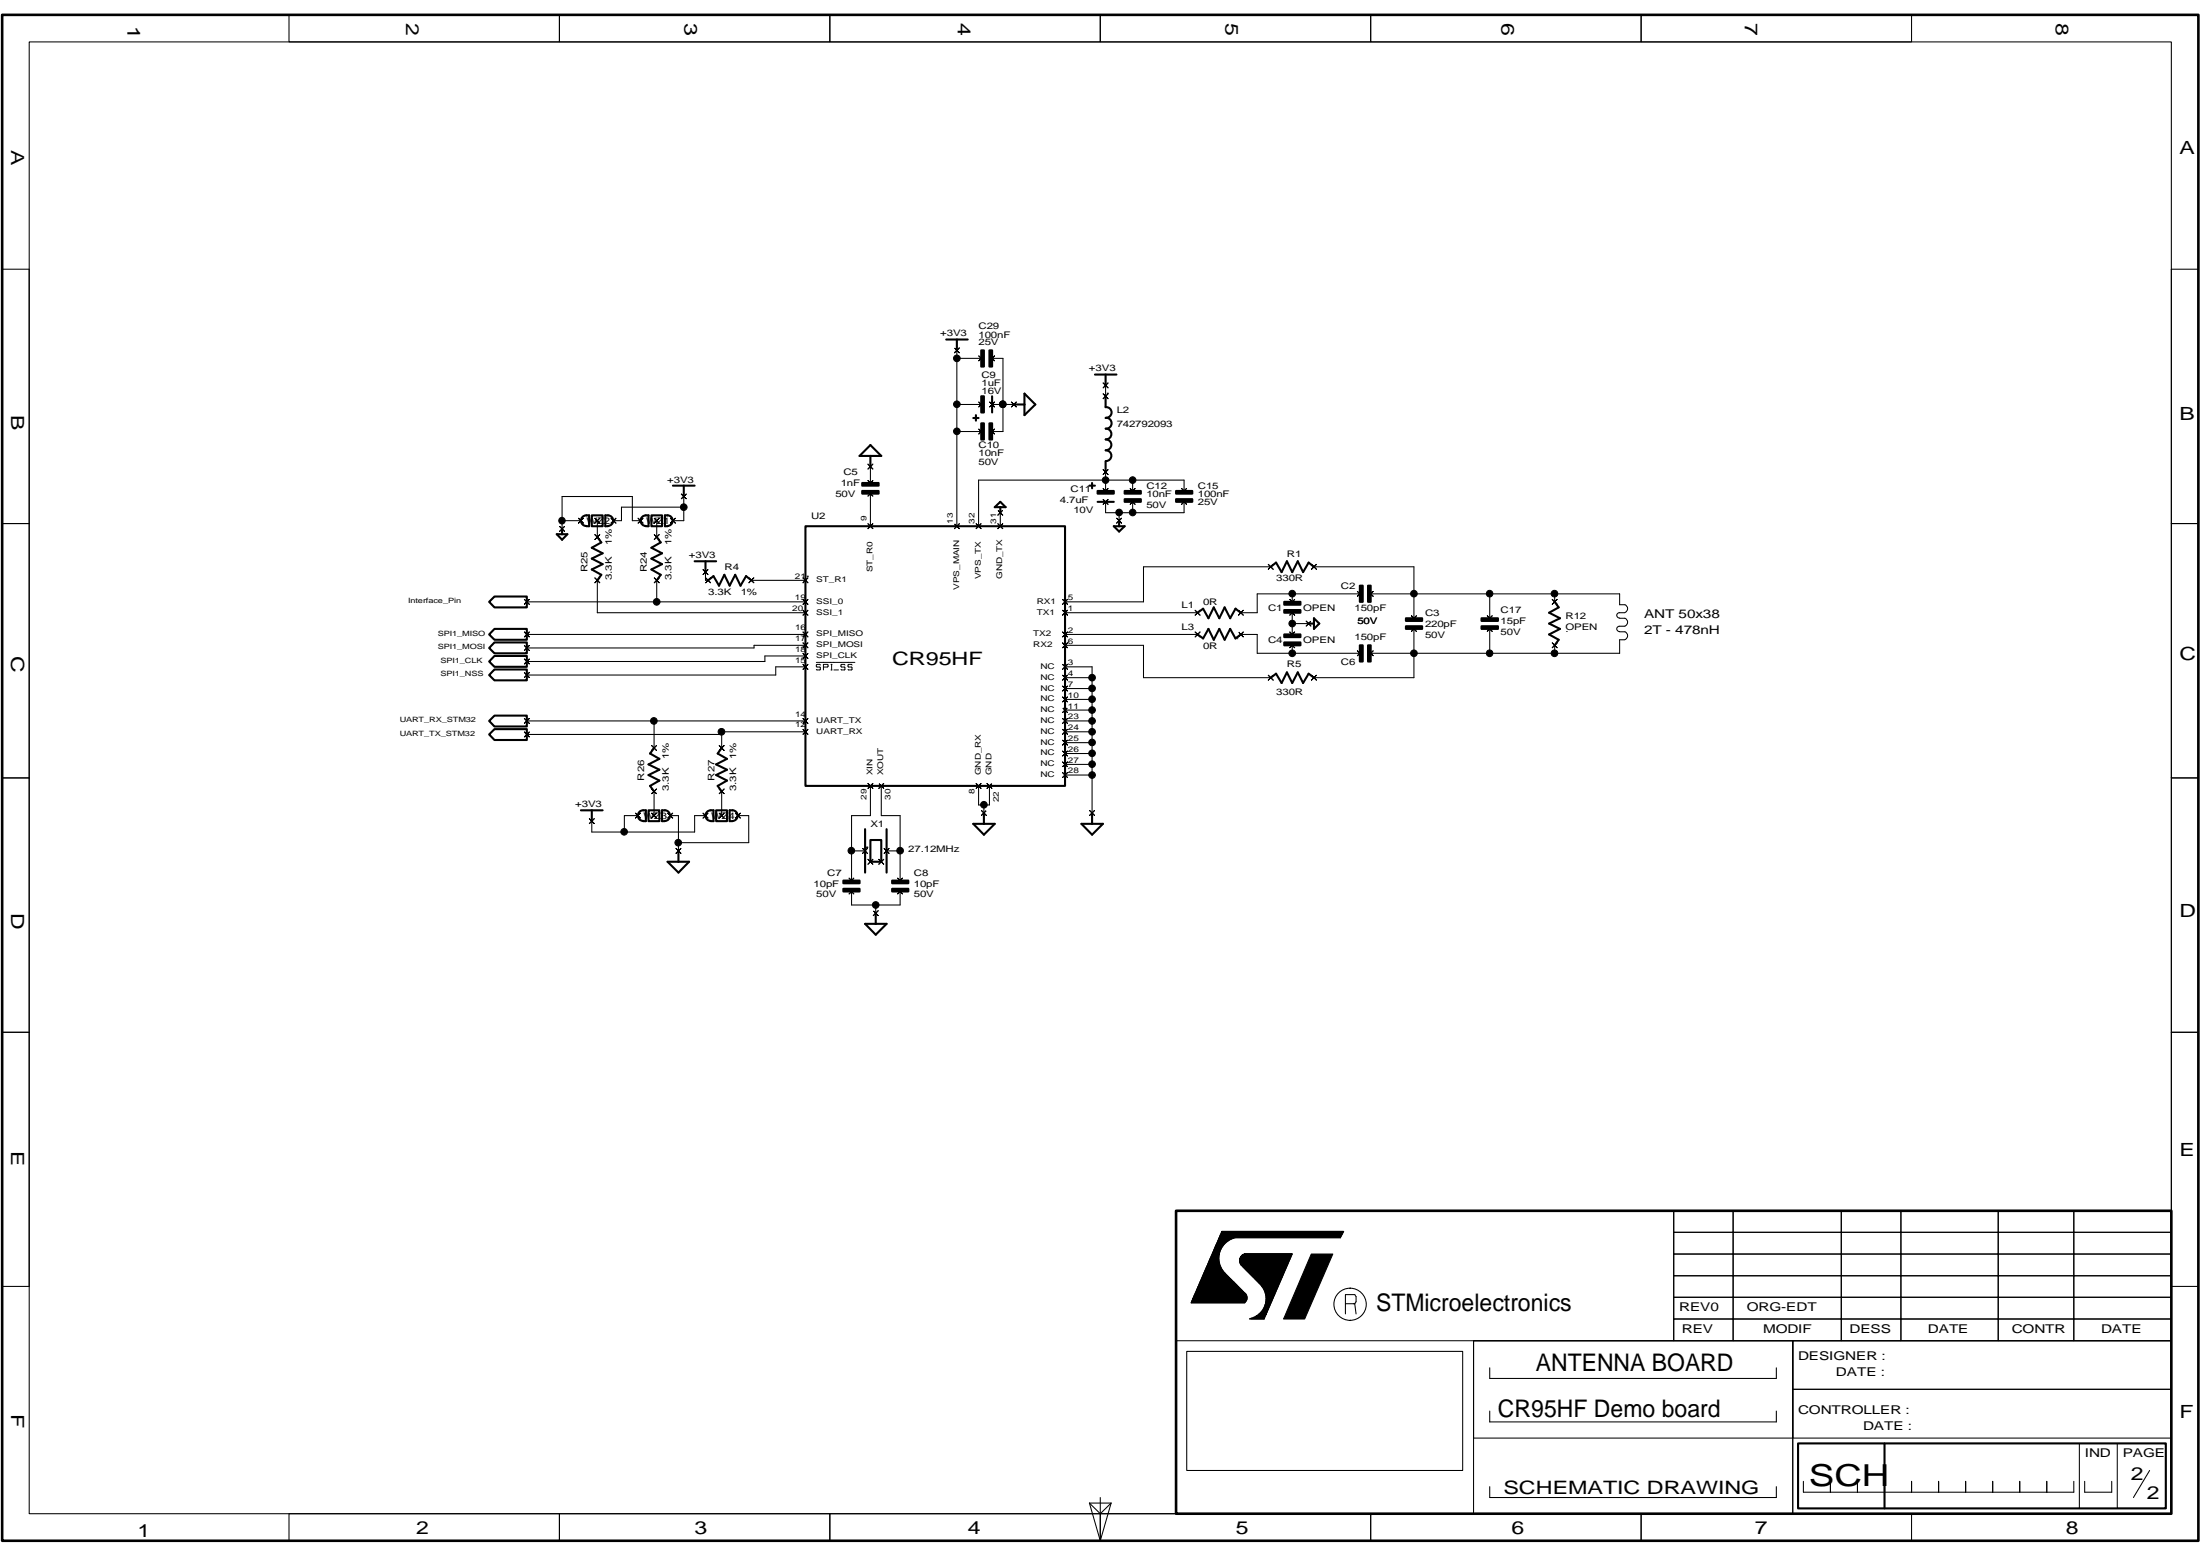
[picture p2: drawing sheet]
<svg xmlns="http://www.w3.org/2000/svg" width="420mm" height="297mm" viewBox="0 0 420 297" stroke-linecap="round" stroke-linejoin="round" font-family="sans-serif">
<g fill="none" stroke="#000" stroke-width=".2">
<path d="M5.6 8h409.1v281h-409.1zM55.2 2.8h51.6v5.2h-51.6zM106.8 2.8h51.7v5.2h-51.7zM158.5 2.8h51.6v5.2h-51.6zM210.1 2.8h51.7v5.2h-51.7zM261.8 2.8h51.6v5.2h-51.6zM313.4 2.8h51.7v5.2h-51.7zM.4 51.4h5.2v194.2h-5.2zM414.7 51.4h5.2v194.2h-5.2zM182.7 68.4h4.7M182.7 66.9v33.6M182.7 77.2h4.7"/>
<path d="M189.5 68.4h2v14h-2M189.5 77.2h4.1M191.5 77.2h.1M211.1 73.6v2M.4 99.9h5.2M107.3 99.4h3.6M114.1 99.4v3.1M122.3 99.4h-1.5v-4.6h-13.5v6.2M125.4 99.4v3.1M130.6 94.8v4.6h-2.1M130.6 96.8h-11.9v2.6h-1.5M166.2 89.1v3.1"/>
<path d="M166.2 94.2v6.3M182.7 82.4h4.7M191 97.9v2.6M211.1 95.8v2.1h15v-2.1M211.1 90.1v3.6M213.7 97.9v1.5M216.3 91.7v2M216.3 95.8v2.1M226.1 93.7v-2h-39.2v8.8M414.7 99.9h5.2M100.6 114.9h53.2M114.1 110.8v6.2h39.7"/>
<path d="M125.4 110.8v4.1M134.7 109.2v1.6h.5M143.5 110.8h10.3M203.4 117h25.3M242.7 108.2h-24.3v6.7h-15M246.8 113.4v1.5M246.8 117v4.1M246.8 119h3.1M250.9 108.2h19.1v9.8M259.7 113.4h-19.6v3.6h-3.1M261.8 113.4h47.5v2h1a.79 .79 0 0 1 .5 .8 .79 .79 0 0 1-.5 .7M284.5 113.4v4.6"/>
<path d="M296.9 113.4v1.5M309.3 118h1a.79 .79 0 0 1 .5 .8 .79 .79 0 0 1-.5 .7M310.3 117h-1a.51 .51 0 0 0-.5 .5 .51 .51 0 0 0 .5 .5M310.3 119.5h-1a.51 .51 0 0 0-.5 .6 .51 .51 0 0 0 .5 .5M100.6 137.6h53.2M100.6 121.1h53.2M124.9 137.6v5.2M153.8 139.7h-16v3.1M153.8 125.2h-7.7v1.1h-45.5M153.8 123.2h-9.8v.5h-43.4M153.8 127.3h-5.6v1.6h-47.6M203.4 127.3h5.2v27.9"/>
<path d="M203.4 139.7h5.2M203.4 137.6h5.2M203.4 123.2h15v6.2h24.3M203.4 121.1h25.3M203.4 129.4h5.2M203.4 135.6h5.2M203.4 133.5h5.2M203.4 131.4h5.2M237 121.1h3.1v3.6h19.6M246.8 123.2v1.5M270 120.1v9.3h-19.1M284.5 120.1v4.6"/>
<path d="M296.9 123.2v1.5M309.3 120.6h1a.79 .79 0 0 1 .5 .7 .79 .79 0 0 1-.5 .8M310.3 122.1h-1v2.6h-47.5M.4 148.5h5.2M100.6 140.2h37.2M121.8 155.7h-2.6v3.1M124.9 151.1v4.6M128 155.7h1.6v6.7M134.7 155.7h-2v3.1h-19.7v-2M137.8 151.1v4.6M140.9 155.7h2.1v5.2h-13.4M166.2 150v5.7h-3.6v12.4"/>
<path d="M168.3 150v5.7h3.6v12.4M186.9 150v3.7h2.1v-3.7M187.9 153.7v1.5M203.4 148h5.2M203.4 145.9h5.2M203.4 143.8h5.2M203.4 141.8h5.2M414.7 148.5h5.2M162.6 170.2v2.6h9.3v-2.6M162.6 162.4h2.6M167.2 172.8v1.5M169.3 162.4h2.6"/>
<path d="M.4 197.1h5.2M414.7 197.1h5.2M224.6 231.1h95v24.8h-95zM250.4 239.4h4.1l-5.3 12.4h-4.1zM319.6 235.2h11.4v4.2h-11.4zM319.6 239.4h11.4v4.1h-11.4zM319.6 231.1h11.4v4.1h-11.4zM331 235.2h20.7v4.2h-20.7zM331 239.4h20.7v4.1h-20.7zM331 231.1h20.7v4.1h-20.7zM351.7 235.2h11.3v4.2h-11.3zM351.7 239.4h11.3v4.1h-11.3z"/>
<path d="M351.7 231.1h11.3v4.1h-11.3zM363 231.1h18.6zM363 239.4h18.6v4.1h-18.6zM363 235.2h18.6v4.2h-18.6zM363 231.1h18.6v4.1h-18.6zM381.6 239.4h14.5v4.1h-14.5zM381.6 235.2h14.5v4.2h-14.5zM381.6 231.1h14.5v4.1h-14.5zM394 231.1h20.7zM396.1 239.4h18.6v4.1h-18.6zM396.1 235.2h18.6v4.2h-18.6zM396.1 231.1h18.6v4.1h-18.6z"/>
<path d="M226.6 258h52.7v22.7h-52.7zM237.7 246.8a1.12 1.12 0 0 1 0 1.9M237.7 246.8l-3.7-3.7a4 4 0 0 1 1.9-6.8h20.1l.6-1.2h-23.2l-5.9 13.6h10.2M238.6 251.8a3.9 3.9 0 0 0 3.1-2.9 3.9 3.9 0 0 0-1.2-3.9l-3.4-3.4a1.32 1.32 0 0 1 .6-2.2h9.1l-5.4 12.4h-2.7M257 248.9h1.7M258.7 248.9l.3 1.9M258.7 248.9l.3-.4v-1l-.3-.4h-1.7v3.7M281.4 255.9h61v18.6h-61zM281.4 255.9h61v33.1h-61zM319.6 243.5h11.4v4.1h-11.4zM319.6 247.6h11.4v4.2h-11.4zM319.6 251.8h11.4v4.1h-11.4z"/>
<path d="M331 243.5h20.7v4.1h-20.7zM331 247.6h20.7v4.2h-20.7zM331 251.8h20.7v4.1h-20.7zM342.4 255.9h72.3v33.1h-72.3zM342.4 255.9h72.3v9.3h-72.3zM351.7 243.5h11.3v4.1h-11.3zM351.7 247.6h11.3v4.2h-11.3zM351.7 251.8h11.3v4.1h-11.3zM363 251.8h18.6v4.1h-18.6zM363 243.5h18.6v4.1h-18.6zM363 247.6h18.6v4.2h-18.6zM381.6 251.8h14.5v4.1h-14.5z"/>
<path d="M381.6 247.6h14.5v4.2h-14.5zM381.6 243.5h14.5v4.1h-14.5zM396.1 243.5h18.6v4.1h-18.6zM396.1 247.6h18.6v4.2h-18.6zM396.1 251.8h18.6v4.1h-18.6zM284.5 261.1v2h54.7v-2M284.5 269.4v2h54.7v-2M342.4 265.2h72.3v9.3h-72.3zM397.1 275.5v12.5M404.4 275.5h9.2v12.5h-9.2zM55.2 289h51.6v5.1h-51.6zM106.8 289h51.7v5.1h-51.7z"/>
<path d="M158.5 289h51.6v5.1h-51.6zM208.1 286.9l2 7.2 2.1-7.2M208.1 286.9h4.1M208.1 286.9l2 2.1M210.1 289h51.7v5.1h-51.7zM210.1 285.9v3.1M212.2 286.9l-2.1 2.1M261.8 289h51.6v5.1h-51.6zM284.5 283.8v2.1h54.7v-2.1M313.4 289h51.7v5.1h-51.7zM344.4 282.8v2.1h51.7v-2.1M349.6 282.8v2.1"/>
<path d="M354.7 282.8v2.1M359.9 282.8v2.1M365.1 282.8v2.1M370.2 282.8v2.1M375.4 282.8v2.1M380.6 282.8v2.1M385.7 282.8v2.1M390.9 282.8v2.1M398.1 282.8v2.1h5.2v-2.1M410.5 280.7l-3.1 5.2"/>
<circle cx="257.8" cy="249" r="3.1"/>
</g>
<g fill="#000">
<path d="M187.4 75.6h.5v3.1h-.5z" fill-rule="evenodd"/>
<path d="M187.4 66.9h.5v3.1h-.5z" fill-rule="evenodd"/>
<path d="M189 66.9h.5v3.1h-.5z" fill-rule="evenodd"/>
<path d="M164.7 93.7h3.1v.5h-3.1z" fill-rule="evenodd"/>
<path d="M164.7 92.2h3.1v.5h-3.1z" fill-rule="evenodd"/>
<path d="M187.4 80.8h.5v3.1h-.5z" fill-rule="evenodd"/>
<path d="M189 80.8h.5v3.1h-.5z" fill-rule="evenodd"/>
<path d="M209.6 93.7h3.1v.5h-3.1z" fill-rule="evenodd"/>
<path d="M214.8 93.7h3.1v.5h-3.1z" fill-rule="evenodd"/>
<path d="M214.8 95.3h3.1v.5h-3.1z" fill-rule="evenodd"/>
<path d="M224.6 95.3h3.1v.5h-3.1z" fill-rule="evenodd"/>
<path d="M224.6 93.7h3.1v.5h-3.1z" fill-rule="evenodd"/>
<path d="M245.3 116.5h3.1v.5h-3.1z" fill-rule="evenodd"/>
<path d="M245.3 114.9h3.1v.5h-3.1z" fill-rule="evenodd"/>
<path d="M259.7 111.8h.6v3.1h-.6z" fill-rule="evenodd"/>
<path d="M261.3 111.8h.5v3.1h-.5z" fill-rule="evenodd"/>
<path d="M268.5 118h3.1v.5h-3.1z" fill-rule="evenodd"/>
<path d="M268.5 119.5h3.1v.6h-3.1z" fill-rule="evenodd"/>
<path d="M282.9 118h3.2v.5h-3.2z" fill-rule="evenodd"/>
<path d="M282.9 119.5h3.2v.6h-3.2z" fill-rule="evenodd"/>
<path d="M245.3 122.6h3.1v.6h-3.1z" fill-rule="evenodd"/>
<path d="M245.3 121.1h3.1v.5h-3.1z" fill-rule="evenodd"/>
<path d="M259.7 123.2h.6v3.1h-.6z" fill-rule="evenodd"/>
<path d="M261.3 123.2h.5v3.1h-.5z" fill-rule="evenodd"/>
<path d="M161.1 169.7h3.1v.5h-3.1z" fill-rule="evenodd"/>
<path d="M161.1 168.1h3.1v.5h-3.1z" fill-rule="evenodd"/>
<path d="M170.4 169.7h3.1v.5h-3.1z" fill-rule="evenodd"/>
<path d="M170.4 168.1h3.1v.5h-3.1z" fill-rule="evenodd"/>
<path d="M231.3 239.9h1.5v.2h-1.5z" fill-rule="evenodd"/>
<path d="M231.3 239.7h1.5v.2h-1.5z" fill-rule="evenodd"/>
<path d="M231.4 239.6h1.4v.1h-1.4z" fill-rule="evenodd"/>
<path d="M231.5 239.4h1.3v.2h-1.3z" fill-rule="evenodd"/>
<path d="M231.6 239.2h1.3v.2h-1.3z" fill-rule="evenodd"/>
<path d="M231.6 239.1h1.3v.1h-1.3z" fill-rule="evenodd"/>
<path d="M231.7 238.9h1.2v.2h-1.2z" fill-rule="evenodd"/>
<path d="M231.8 238.7h1.2v.2h-1.2z" fill-rule="evenodd"/>
<path d="M231.8 238.5h1.3v.2h-1.3z" fill-rule="evenodd"/>
<path d="M231.9 238.4h1.3v.1h-1.3z" fill-rule="evenodd"/>
<path d="M232 238.2h1.2v.2h-1.2z" fill-rule="evenodd"/>
<path d="M232 238h1.3v.2h-1.3z" fill-rule="evenodd"/>
<path d="M232.1 237.9h1.3v.1h-1.3z" fill-rule="evenodd"/>
<path d="M232.2 237.7h1.3v.2h-1.3z" fill-rule="evenodd"/>
<path d="M232.2 237.6h1.5v.1h-1.5z" fill-rule="evenodd"/>
<path d="M232.3 237.4h1.5v.2h-1.5z" fill-rule="evenodd"/>
<path d="M232.4 237.2h1.6v.2h-1.6z" fill-rule="evenodd"/>
<path d="M232.5 237.1h1.6v.1h-1.6z" fill-rule="evenodd"/>
<path d="M232.5 236.9h1.8v.2h-1.8z" fill-rule="evenodd"/>
<path d="M232.6 236.7h2v.2h-2z" fill-rule="evenodd"/>
<path d="M230.8 240.9h2v.1h-2z" fill-rule="evenodd"/>
<path d="M230.9 240.7h1.9v.2h-1.9z" fill-rule="evenodd"/>
<path d="M231 240.5h1.8v.2h-1.8z" fill-rule="evenodd"/>
<path d="M231 240.4h1.8v.1h-1.8z" fill-rule="evenodd"/>
<path d="M231.1 240.2h1.6v.2h-1.6z" fill-rule="evenodd"/>
<path d="M231.2 240.1h1.5v.1h-1.5z" fill-rule="evenodd"/>
<path d="M239.7 251.3h1.8v.2h-1.8z" fill-rule="evenodd"/>
<path d="M240 251.1h1.6v.2h-1.6z" fill-rule="evenodd"/>
<path d="M240.3 251h1.4v.1h-1.4z" fill-rule="evenodd"/>
<path d="M240.4 250.8h1.4v.2h-1.4z" fill-rule="evenodd"/>
<path d="M240.7 250.6h1.1v.2h-1.1z" fill-rule="evenodd"/>
<path d="M240.8 250.5h1.1v.1h-1.1z" fill-rule="evenodd"/>
<path d="M240.9 250.3h1.1v.2h-1.1z" fill-rule="evenodd"/>
<path d="M241.1 250.1h1v.2h-1z" fill-rule="evenodd"/>
<path d="M241.2 250h.9v.1h-.9z" fill-rule="evenodd"/>
<path d="M241.3 249.8h.9v.2h-.9z" fill-rule="evenodd"/>
<path d="M241.4 249.6h.9v.2h-.9z" fill-rule="evenodd"/>
<path d="M241.5 249.5h.8v.1h-.8z" fill-rule="evenodd"/>
<path d="M241.5 249.3h.9v.2h-.9z" fill-rule="evenodd"/>
<path d="M241.6 249.1h.9v.2h-.9z" fill-rule="evenodd"/>
<path d="M241.6 249h1v.1h-1z" fill-rule="evenodd"/>
<path d="M241.6 246.6h2v.2h-2z" fill-rule="evenodd"/>
<path d="M241.7 246.8h1.8v.2h-1.8z" fill-rule="evenodd"/>
<path d="M241.7 248.8h.9v.2h-.9z" fill-rule="evenodd"/>
<path d="M241.7 247h1.7v.1h-1.7z" fill-rule="evenodd"/>
<path d="M241.8 248.6h.9v.2h-.9z" fill-rule="evenodd"/>
<path d="M241.8 248.5h1v.1h-1z" fill-rule="evenodd"/>
<path d="M241.8 247.1h1.6v.2h-1.6z" fill-rule="evenodd"/>
<path d="M241.8 248.3h1.1v.2h-1.1z" fill-rule="evenodd"/>
<path d="M241.8 248.2h1.1v.1h-1.1z" fill-rule="evenodd"/>
<path d="M241.8 248h1.2v.2h-1.2z" fill-rule="evenodd"/>
<path d="M241.8 247.6h1.4v.2h-1.4z" fill-rule="evenodd"/>
<path d="M241.8 247.5h1.4v.1h-1.4z" fill-rule="evenodd"/>
<path d="M241.8 247.3h1.5v.2h-1.5z" fill-rule="evenodd"/>
<path d="M241.8 247.8h1.3v.2h-1.3z" fill-rule="evenodd"/>
<path d="M250.4 239.4h4.1l-5.3 12.4h-4.1z" fill-rule="evenodd"/>
<circle cx="182.7" cy="68.4" r=".63"/>
<circle cx="182.7" cy="77.2" r=".63"/>
<circle cx="191.5" cy="77.2" r=".63"/>
<circle cx="107.3" cy="99.4" r=".62"/>
<circle cx="130.6" cy="96.8" r=".64"/>
<circle cx="182.7" cy="82.3" r=".63"/>
<circle cx="211.2" cy="91.7" r=".63"/>
<circle cx="213.7" cy="97.8" r=".63"/>
<circle cx="216.3" cy="97.8" r=".63"/>
<circle cx="216.3" cy="91.7" r=".63"/>
<circle cx="125.4" cy="114.9" r=".64"/>
<circle cx="246.8" cy="113.3" r=".64"/>
<circle cx="246.8" cy="119" r=".63"/>
<circle cx="270" cy="113.3" r=".64"/>
<circle cx="284.5" cy="113.3" r=".63"/>
<circle cx="296.9" cy="113.3" r=".64"/>
<circle cx="124.9" cy="137.6" r=".63"/>
<circle cx="137.8" cy="139.7" r=".63"/>
<circle cx="208.6" cy="131.4" r=".64"/>
<circle cx="208.6" cy="139.7" r=".63"/>
<circle cx="208.6" cy="129.4" r=".63"/>
<circle cx="208.6" cy="137.6" r=".63"/>
<circle cx="208.6" cy="133.5" r=".63"/>
<circle cx="208.6" cy="135.6" r=".63"/>
<circle cx="246.8" cy="124.7" r=".63"/>
<circle cx="270" cy="124.7" r=".63"/>
<circle cx="284.5" cy="124.7" r=".63"/>
<circle cx="296.9" cy="124.7" r=".63"/>
<circle cx="119.2" cy="158.8" r=".63"/>
<circle cx="187.9" cy="153.6" r=".63"/>
<circle cx="208.6" cy="141.7" r=".64"/>
<circle cx="208.6" cy="145.9" r=".63"/>
<circle cx="208.6" cy="143.8" r=".63"/>
<circle cx="208.6" cy="148" r=".63"/>
<circle cx="129.5" cy="160.9" r=".63"/>
<circle cx="162.6" cy="162.4" r=".64"/>
<circle cx="167.2" cy="172.8" r=".63"/>
<circle cx="171.9" cy="162.4" r=".64"/>
</g>
<g fill="none" stroke="#000" stroke-width=".19">
<path d="M182.3 66.4l.4 .5 .5-.5-.5 .5 .5 .5-.5-.5-.4 .5 .4-.5zM186.9 76.8l.5 .4 .5-.4-.5 .4 .5 .5-.5-.5-.5 .5 .5-.5zM186.9 67.9l.5 .5 .5-.5-.5 .5 .5 .5-.5-.5-.5 .5 .5-.5zM189 76.8l.5 .4 .4-.4-.4 .4 .4 .5-.4-.5-.5 .5 .5-.5zM189 67.9l.5 .5 .4-.5-.4 .5 .4 .5-.4-.5-.5 .5 .5-.5zM193.2 76.8l.4 .4 .5-.4-.5 .4 .5 .5-.5-.5-.4 .5 .4-.5zM210.7 73.1l.4 .5 .5-.5-.5 .5 .5 .4-.5-.4-.4 .4 .4-.4zM210.7 75.2l.4 .4 .5-.4-.5 .4 .5 .5-.5-.5-.4 .5 .4-.5zM110.5 98.9l.4 .5 .5-.5-.5 .5 .5 .5-.5-.5-.4 .5 .4-.5zM113.6 98.9l.5 .5 .4-.5-.4 .5 .4 .5-.4-.5-.5 .5 .5-.5zM116.7 98.9l.5 .5 .4-.5-.4 .5 .4 .5-.4-.5-.5 .5 .5-.5zM121.9 98.9l.4 .5 .5-.5-.5 .5 .5 .5-.5-.5-.4 .5 .4-.5z"/>
<path d="M125 98.9l.4 .5 .5-.5-.5 .5 .5 .5-.5-.5-.4 .5 .4-.5zM128 98.9l.5 .5 .5-.5-.5 .5 .5 .5-.5-.5-.5 .5 .5-.5zM130.1 94.3l.5 .5 .5-.5-.5 .5 .5 .4-.5-.4-.5 .4 .5-.4zM165.8 88.6l.4 .5 .5-.5-.5 .5 .5 .4-.5-.4-.4 .4 .4-.4zM165.8 93.8l.4 .4 .5-.4-.5 .4 .5 .5-.5-.5-.4 .5 .4-.5zM165.8 91.7l.4 .5 .5-.5-.5 .5 .5 .4-.5-.4-.4 .4 .4-.4zM165.8 100l.4 .5 .5-.5-.5 .5 .5 .4-.5-.4-.4 .4 .4-.4zM182.3 100l.4 .5 .5-.5-.5 .5 .5 .4-.5-.4-.4 .4 .4-.4zM186.4 100l.5 .5 .5-.5-.5 .5 .5 .4-.5-.4-.5 .4 .5-.4zM186.9 81.9l.5 .5 .5-.5-.5 .5 .5 .4-.5-.4-.5 .4 .5-.4zM189 81.9l.5 .5 .4-.5-.4 .5 .4 .4-.4-.4-.5 .4 .5-.4zM190.6 97.4l.4 .5 .5-.5-.5 .5 .5 .4-.5-.4-.4 .4 .4-.4z"/>
<path d="M190.6 100l.4 .5 .5-.5-.5 .5 .5 .4-.5-.4-.4 .4 .4-.4zM210.7 93.3l.4 .4 .5-.4-.5 .4 .5 .5-.5-.5-.4 .5 .4-.5zM210.7 95.3l.4 .5 .5-.5-.5 .5 .5 .5-.5-.5-.4 .5 .4-.5zM210.7 89.7l.4 .4 .5-.4-.5 .4 .5 .5-.5-.5-.4 .5 .4-.5zM213.3 98.9l.4 .5 .5-.5-.5 .5 .5 .5-.5-.5-.4 .5 .4-.5zM215.8 93.3l.5 .4 .5-.4-.5 .4 .5 .5-.5-.5-.5 .5 .5-.5zM215.8 95.3l.5 .5 .5-.5-.5 .5 .5 .5-.5-.5-.5 .5 .5-.5zM225.7 95.3l.4 .5 .5-.5-.5 .5 .5 .5-.5-.5-.4 .5 .4-.5zM225.7 93.3l.4 .4 .5-.4-.5 .4 .5 .5-.5-.5-.4 .5 .4-.5zM100.1 114.4l.5 .5 .5-.5-.5 .5 .5 .5-.5-.5-.5 .5 .5-.5zM106.9 100.5l.4 .5 .5-.5-.5 .5 .5 .4-.5-.4-.4 .4 .4-.4zM113.6 102.1l.5 .4 .4-.4-.4 .4 .4 .5-.4-.5-.5 .5 .5-.5z"/>
<path d="M113.6 110.3l.5 .5 .4-.5-.4 .5 .4 .5-.4-.5-.5 .5 .5-.5zM125 102.1l.4 .4 .5-.4-.5 .4 .5 .5-.5-.5-.4 .5 .4-.5zM125 110.3l.4 .5 .5-.5-.5 .5 .5 .5-.5-.5-.4 .5 .4-.5zM134.3 108.8l.4 .4 .5-.4-.5 .4 .5 .5-.5-.5-.4 .5 .4-.5zM134.8 110.3l.4 .5 .5-.5-.5 .5 .5 .5-.5-.5-.4 .5 .4-.5zM143 110.3l.5 .5 .5-.5-.5 .5 .5 .5-.5-.5-.5 .5 .5-.5zM153.4 114.4l.4 .5 .5-.5-.5 .5 .5 .5-.5-.5-.4 .5 .4-.5zM153.4 116.5l.4 .5 .5-.5-.5 .5 .5 .4-.5-.4-.4 .4 .4-.4zM153.4 110.3l.4 .5 .5-.5-.5 .5 .5 .5-.5-.5-.4 .5 .4-.5zM202.9 116.5l.5 .5 .5-.5-.5 .5 .5 .4-.5-.4-.5 .4 .5-.4zM202.9 114.4l.5 .5 .5-.5-.5 .5 .5 .5-.5-.5-.5 .5 .5-.5zM228.2 116.5l.5 .5 .5-.5-.5 .5 .5 .4-.5-.4-.5 .4 .5-.4z"/>
<path d="M236.5 116.5l.5 .5 .4-.5-.4 .5 .4 .4-.4-.4-.5 .4 .5-.4zM242.2 107.7l.5 .5 .5-.5-.5 .5 .5 .5-.5-.5-.5 .5 .5-.5zM246.3 116.5l.5 .5 .5-.5-.5 .5 .5 .4-.5-.4-.5 .4 .5-.4zM246.3 114.4l.5 .5 .5-.5-.5 .5 .5 .5-.5-.5-.5 .5 .5-.5zM249.5 118.6l.4 .4 .4-.4-.4 .4 .4 .5-.4-.5-.4 .5 .4-.5zM250.5 107.7l.4 .5 .5-.5-.5 .5 .5 .5-.5-.5-.4 .5 .4-.5zM259.2 112.9l.5 .5 .5-.5-.5 .5 .5 .4-.5-.4-.5 .4 .5-.4zM261.3 112.9l.5 .5 .4-.5-.4 .5 .4 .4-.4-.4-.5 .4 .5-.4zM269.6 117.6l.4 .4 .5-.4-.5 .4 .5 .5-.5-.5-.4 .5 .4-.5zM269.6 119.6l.4 .5 .5-.5-.5 .5 .5 .4-.5-.4-.4 .4 .4-.4zM284 117.6l.5 .4 .5-.4-.5 .4 .5 .5-.5-.5-.5 .5 .5-.5zM284 119.6l.5 .5 .5-.5-.5 .5 .5 .4-.5-.4-.5 .4 .5-.4z"/>
<path d="M296.4 114.4l.5 .5 .5-.5-.5 .5 .5 .5-.5-.5-.5 .5 .5-.5zM100.1 120.6l.5 .5 .5-.5-.5 .5 .5 .5-.5-.5-.5 .5 .5-.5zM100.1 123.2l.5 .5 .5-.5-.5 .5 .5 .5-.5-.5-.5 .5 .5-.5zM100.1 125.8l.5 .5 .5-.5-.5 .5 .5 .4-.5-.4-.5 .4 .5-.4zM100.1 128.4l.5 .5 .5-.5-.5 .5 .5 .4-.5-.4-.5 .4 .5-.4zM100.1 137.2l.5 .4 .5-.4-.5 .4 .5 .5-.5-.5-.5 .5 .5-.5zM100.1 139.7l.5 .5 .5-.5-.5 .5 .5 .5-.5-.5-.5 .5 .5-.5zM153.4 139.2l.4 .5 .5-.5-.5 .5 .5 .5-.5-.5-.4 .5 .4-.5zM153.4 137.2l.4 .4 .5-.4-.5 .4 .5 .5-.5-.5-.4 .5 .4-.5zM153.4 126.8l.4 .5 .5-.5-.5 .5 .5 .5-.5-.5-.4 .5 .4-.5zM153.4 120.6l.4 .5 .5-.5-.5 .5 .5 .5-.5-.5-.4 .5 .4-.5zM153.4 122.7l.4 .5 .5-.5-.5 .5 .5 .5-.5-.5-.4 .5 .4-.5z"/>
<path d="M153.4 124.8l.4 .4 .5-.4-.5 .4 .5 .5-.5-.5-.4 .5 .4-.5zM155.9 126.4h7.4M156.7 127l-.1-.2h-.6l-.1 .2 .1 .3h.6l.1 .2-.1 .4-.7-.1M157.3 127.3h.7l.1-.3-.1-.2h-.7v1.1M158.7 127.9h.2M158.7 126.8h.2M158.8 126.8v1.1M159.2 127.9h.9M161.4 127l-.1-.2h-.6l-.1 .2 .1 .3h.6l.1 .2-.1 .4-.7-.1M162.7 127l-.1-.2h-.6v.5h.6l.1 .5h-.7M202.9 120.6l.5 .5 .5-.5-.5 .5 .5 .5-.5-.5-.5 .5 .5-.5zM202.9 126.8l.5 .5 .5-.5-.5 .5 .5 .5-.5-.5-.5 .5 .5-.5z"/>
<path d="M202.9 128.9l.5 .5 .5-.5-.5 .5 .5 .4-.5-.4-.5 .4 .5-.4zM202.9 122.7l.5 .5 .5-.5-.5 .5 .5 .5-.5-.5-.5 .5 .5-.5zM202.9 131l.5 .4 .5-.4-.5 .4 .5 .5-.5-.5-.5 .5 .5-.5zM202.9 133.1l.5 .4 .5-.4-.5 .4 .5 .5-.5-.5-.5 .5 .5-.5zM202.9 135.1l.5 .5 .5-.5-.5 .5 .5 .4-.5-.4-.5 .4 .5-.4zM202.9 137.2l.5 .4 .5-.4-.5 .4 .5 .5-.5-.5-.5 .5 .5-.5zM202.9 139.2l.5 .5 .5-.5-.5 .5 .5 .5-.5-.5-.5 .5 .5-.5zM228.2 120.6l.5 .5 .5-.5-.5 .5 .5 .5-.5-.5-.5 .5 .5-.5zM236.5 120.6l.5 .5 .4-.5-.4 .5 .4 .5-.4-.5-.5 .5 .5-.5zM242.2 128.9l.5 .5 .5-.5-.5 .5 .5 .4-.5-.4-.5 .4 .5-.4zM246.3 122.7l.5 .5 .5-.5-.5 .5 .5 .5-.5-.5-.5 .5 .5-.5zM246.3 120.6l.5 .5 .5-.5-.5 .5 .5 .5-.5-.5-.5 .5 .5-.5z"/>
<path d="M250.5 128.9l.4 .5 .5-.5-.5 .5 .5 .4-.5-.4-.4 .4 .4-.4zM259.2 124.2l.5 .5 .5-.5-.5 .5 .5 .5-.5-.5-.5 .5 .5-.5zM261.3 124.2l.5 .5 .4-.5-.4 .5 .4 .5-.4-.5-.5 .5 .5-.5zM296.4 122.7l.5 .5 .5-.5-.5 .5 .5 .5-.5-.5-.5 .5 .5-.5zM112.6 156.3l.4 .5 .5-.5-.5 .5 .5 .4-.5-.4-.4 .4 .4-.4zM121.4 155.2l.4 .5 .5-.5-.5 .5 .5 .5-.5-.5-.4 .5 .4-.5zM124.4 150.6l.5 .5 .5-.5-.5 .5 .5 .4-.5-.4-.5 .4 .5-.4zM124.4 142.3l.5 .5 .5-.5-.5 .5 .5 .5-.5-.5-.5 .5 .5-.5zM124.4 155.2l.5 .5 .5-.5-.5 .5 .5 .5-.5-.5-.5 .5 .5-.5zM127.5 155.2l.5 .5 .5-.5-.5 .5 .5 .5-.5-.5-.5 .5 .5-.5zM134.3 155.2l.4 .5 .5-.5-.5 .5 .5 .5-.5-.5-.4 .5 .4-.5zM137.4 150.6l.4 .5 .5-.5-.5 .5 .5 .4-.5-.4-.4 .4 .4-.4z"/>
<path d="M137.4 142.3l.4 .5 .5-.5-.5 .5 .5 .5-.5-.5-.4 .5 .4-.5zM137.4 155.2l.4 .5 .5-.5-.5 .5 .5 .5-.5-.5-.4 .5 .4-.5zM140.5 155.2l.4 .5 .5-.5-.5 .5 .5 .5-.5-.5-.4 .5 .4-.5zM165.8 149.6l.4 .4 .5-.4-.5 .4 .5 .5-.5-.5-.4 .5 .4-.5zM167.8 149.6l.5 .4 .5-.4-.5 .4 .5 .5-.5-.5-.5 .5 .5-.5zM186.4 149.6l.5 .4 .5-.4-.5 .4 .5 .5-.5-.5-.5 .5 .5-.5zM187.4 154.7l.5 .5 .5-.5-.5 .5 .5 .5-.5-.5-.5 .5 .5-.5zM188.5 149.6l.5 .4 .4-.4-.4 .4 .4 .5-.4-.5-.5 .5 .5-.5zM202.9 141.3l.5 .5 .5-.5-.5 .5 .5 .4-.5-.4-.5 .4 .5-.4zM202.9 143.4l.5 .4 .5-.4-.5 .4 .5 .5-.5-.5-.5 .5 .5-.5zM202.9 145.5l.5 .4 .5-.4-.5 .4 .5 .4-.5-.4-.5 .4 .5-.4zM202.9 147.5l.5 .5 .5-.5-.5 .5 .5 .4-.5-.4-.5 .4 .5-.4z"/>
<path d="M208.1 154.7l.5 .5 .4-.5-.4 .5 .4 .5-.4-.5-.5 .5 .5-.5zM129.1 162l.5 .4 .4-.4-.4 .4 .4 .5-.4-.5-.5 .5 .5-.5zM162.2 169.7l.4 .5 .5-.5-.5 .5 .5 .4-.5-.4-.4 .4 .4-.4zM162.2 167.6l.4 .5 .5-.5-.5 .5 .5 .5-.5-.5-.4 .5 .4-.5zM164.7 162l.5 .4 .4-.4-.4 .4 .4 .5-.4-.5-.5 .5 .5-.5zM165.8 164l.4 .5 .5-.5-.5 .5 .5 .5-.5-.5-.4 .5 .4-.5zM166.8 173.9l.4 .4 .5-.4-.5 .4 .5 .5-.5-.5-.4 .5 .4-.5zM167.8 164l.5 .5 .5-.5-.5 .5 .5 .5-.5-.5-.5 .5 .5-.5zM168.9 162l.4 .4 .5-.4-.5 .4 .5 .5-.5-.5-.4 .5 .4-.5zM171.4 169.7l.5 .5 .5-.5-.5 .5 .5 .4-.5-.4-.5 .4 .5-.4zM171.4 167.6l.5 .5 .5-.5-.5 .5 .5 .5-.5-.5-.5 .5 .5-.5zM231.3 239.9h1.5v.2h-1.5z"/>
<path d="M231.3 239.7h1.5v.2h-1.5zM231.4 239.6h1.4v.1h-1.4zM231.5 239.4h1.3v.2h-1.3zM231.6 239.2h1.3v.2h-1.3zM231.6 239.1h1.3v.1h-1.3zM231.7 238.9h1.2v.2h-1.2zM231.8 238.7h1.2v.2h-1.2zM231.8 238.5h1.3v.2h-1.3zM231.9 238.4h1.3v.1h-1.3zM232 238.2h1.2v.2h-1.2zM232 238h1.3v.2h-1.3zM232.1 237.9h1.3v.1h-1.3z"/>
<path d="M232.2 237.7h1.3v.2h-1.3zM232.2 237.6h1.5v.1h-1.5zM232.3 237.4h1.5v.2h-1.5zM232.4 237.2h1.6v.2h-1.6zM232.5 237.1h1.6v.1h-1.6zM232.5 236.9h1.8v.2h-1.8zM232.6 236.7h2v.2h-2zM232.7 236.6h2.2v.1h-2.2zM232.7 236.6h2.2M232.7 236.4h2.5v.2h-2.5zM232.7 236.5h2.5M232.8 236.2h2.9v.2h-2.9z"/>
<path d="M232.8 236.3h2.9M232.9 236.1h23.1v.1h-23.1zM232.9 236.1h23.1M232.9 235.9h23.2v.2h-23.2zM232.9 236h23.2M233 235.7h23.2v.2h-23.2zM233 235.8h23.2M233.1 235.6h23.2v.2h-23.2zM233.1 235.7h23.2M233.2 235.4h23.2v.2h-23.2zM233.2 235.5h23.2M233.2 235.2h23.2v.2h-23.2z"/>
<path d="M233.2 235.3h23.2M233.3 235.1h23.2v.1h-23.2zM233.3 235.2h23.2M236.9 240h9.6v.2h-9.6zM237 239.8h9.5v.2h-9.5zM237 239.9h9.5M237.1 239.6h9.5v.2h-9.5zM237.1 239.7h9.5M237.3 239.5h9.4v.1h-9.4zM237.3 239.6h9.4M237.6 239.3h9.1v.2h-9.1zM237.6 239.4h9.1"/>
<path d="M227.5 248.5h10.3v.2h-10.3zM227.5 248.6h10.3M227.6 248.4h10.3v.1h-10.3zM227.6 248.5h10.3M227.7 248.2h10.3v.2h-10.3zM227.7 248.3h10.3M227.7 248h10.4v.2h-10.4zM227.7 248.1h10.4M227.8 247.9h10.4v.1h-10.4zM227.8 247.9h10.4M227.9 247.7h10.3v.2h-10.3zM227.9 247.8h10.3"/>
<path d="M228 247.5h10.2v.2h-10.2zM228 247.6h10.2M228 247.4h10.1v.1h-10.1zM228 247.4h10.1M228.1 247.2h10v.2h-10zM228.1 247.3h10M228.2 247h9.8v.2h-9.8zM228.2 247.1h9.8M228.2 246.9h9.7v.1h-9.7zM228.2 247h9.7M228.3 246.7h9.3v.2h-9.3zM228.3 246.8h9.3"/>
<path d="M228.4 246.5h9.1v.2h-9.1zM228.4 246.6h9.1M228.5 246.4h8.8v.1h-8.8zM228.5 246.5h8.8M228.5 246.2h8.6v.2h-8.6zM228.5 246.3h8.6M228.6 246h8.4v.2h-8.4zM228.6 246.1h8.4M228.7 245.9h8.1v.1h-8.1zM228.7 246h8.1M228.7 245.7h7.9v.2h-7.9zM228.7 245.8h7.9"/>
<path d="M228.8 245.5h7.7v.2h-7.7zM228.8 245.6h7.7M228.9 245.4h7.4v.1h-7.4zM228.9 245.4h7.4M229 245.2h7.2v.2h-7.2zM229 245.3h7.2M229 245h7v.2h-7zM229 245.1h7M229.1 244.9h6.7v.1h-6.7zM229.1 244.9h6.7M229.2 244.7h6.5v.2h-6.5zM229.2 244.8h6.5"/>
<path d="M229.2 244.6h6.3v.1h-6.3zM229.2 244.6h6.3M229.3 244.4h6v.2h-6zM229.3 244.5h6M229.4 244.2h5.8v.2h-5.8zM229.4 244.3h5.8M229.4 244.1h5.6v.1h-5.6zM229.4 244.1h5.6M229.5 243.9h5.3v.2h-5.3zM229.5 244h5.3M229.6 243.7h5v.2h-5zM229.6 243.8h5"/>
<path d="M229.6 243.5h4.9v.2h-4.9zM229.6 243.6h4.9M229.7 243.4h4.6v.1h-4.6zM229.7 243.5h4.6M229.8 243.2h4.3v.2h-4.3zM229.8 243.3h4.3M229.9 243h4.1v.2h-4.1zM229.9 243.1h4.1M229.9 242.9h3.9v.1h-3.9zM229.9 243h3.9M230 242.7h3.7v.2h-3.7zM230 242.8h3.7"/>
<path d="M230.1 242.5h3.4v.2h-3.4zM230.1 242.6h3.4M230.2 242.4h3.2v.1h-3.2zM230.2 242.5h3.2M230.2 242.2h3.1v.2h-3.1zM230.2 242.3h3.1M230.3 242.1h2.9v.1h-2.9zM230.3 242.1h2.9M230.4 241.9h2.8v.2h-2.8zM230.4 242h2.8M230.5 241.7h2.6v.2h-2.6zM230.5 241.8h2.6"/>
<path d="M230.5 241.6h2.5v.1h-2.5zM230.5 241.6h2.5M230.6 241.4h2.3v.2h-2.3zM230.6 241.5h2.3M230.7 241.2h2.2v.2h-2.2zM230.7 241.3h2.2M230.7 241h2.2v.2h-2.2zM230.7 241.1h2.2M230.8 240.9h2v.1h-2zM230.9 240.7h1.9v.2h-1.9zM231 240.5h1.8v.2h-1.8zM231 240.4h1.8v.1h-1.8z"/>
<path d="M231.1 240.2h1.6v.2h-1.6zM231.2 240.1h1.5v.1h-1.5zM236.8 240.8h9.3v.2h-9.3zM236.8 240.7h9.4v.1h-9.4zM236.8 240.5h9.4v.2h-9.4zM236.8 240.3h9.5v.2h-9.5zM236.8 240.9h9.3M236.8 240.7h9.4M236.8 240.6h9.4M236.8 240.4h9.5M236.8 241h9.2v.2h-9.2zM236.8 240.2h9.6v.1h-9.6z"/>
<path d="M236.8 241.1h9.2M236.8 240.2h9.6M236.9 241.2h9v.1h-9zM236.9 241.3h9M236.9 240.1h9.6M237 241.3h8.9v.2h-8.9zM237 241.4h8.9M237.1 241.5h8.7v.1h-8.7zM237.1 241.6h8.7M237.3 241.6h8.4v.2h-8.4zM237.3 241.7h8.4M237.4 241.8h8.2v.2h-8.2z"/>
<path d="M237.4 241.9h8.2M237.6 242h8v.1h-8zM237.6 242.1h8M237.8 242.1h7.7v.2h-7.7zM237.8 242.2h7.7M237.9 242.3h7.5v.2h-7.5zM237.9 242.4h7.5M238.1 242.5h7.3v.2h-7.3zM238.1 242.6h7.3M238.3 242.7h7v.1h-7zM238.3 242.7h7M238.5 242.8h6.7v.2h-6.7z"/>
<path d="M238.5 242.9h6.7M238.6 243h6.5v.2h-6.5zM238.6 243.1h6.5M238.8 243.2h6.3v.1h-6.3zM238.8 243.2h6.3M238.9 251.6h2.5v.2h-2.5zM238.9 251.7h2.5M239 243.3h6v.2h-6zM239 243.4h6M239.1 243.5h5.8v.2h-5.8zM239.1 243.6h5.8M239.3 243.7h5.6v.1h-5.6z"/>
<path d="M239.3 243.8h5.6M239.4 251.5h2.1v.1h-2.1zM239.4 251.5h2.1M239.5 243.8h5.3v.2h-5.3zM239.5 243.9h5.3M239.6 244h5.1v.1h-5.1zM239.6 244.1h5.1M239.7 251.3h1.8v.2h-1.8zM239.8 244.1h4.8v.2h-4.8zM239.8 244.2h4.8M239.9 244.3h4.7v.2h-4.7zM239.9 244.4h4.7"/>
<path d="M240 251.1h1.6v.2h-1.6zM240.1 244.5h4.4v.1h-4.4zM240.1 244.6h4.4M240.3 251h1.4v.1h-1.4zM240.3 244.6h4.1v.2h-4.1zM240.3 244.7h4.1M240.4 250.8h1.4v.2h-1.4zM240.4 244.8h4v.2h-4zM240.4 244.9h4M240.6 245h3.7v.2h-3.7zM240.6 245.1h3.7M240.7 250.6h1.1v.2h-1.1z"/>
<path d="M240.8 250.5h1.1v.1h-1.1zM240.8 245.2h3.4v.1h-3.4zM240.8 245.2h3.4M240.9 245.3h3.3v.2h-3.3zM240.9 245.4h3.3M240.9 250.3h1.1v.2h-1.1zM241 245.5h3.1v.2h-3.1zM241 245.6h3.1M241.1 250.1h1v.2h-1zM241.2 245.7h2.8v.1h-2.8zM241.2 245.7h2.8M241.2 250h.9v.1h-.9z"/>
<path d="M241.3 249.8h.9v.2h-.9zM241.3 245.8h2.6v.2h-2.6zM241.3 245.9h2.6M241.4 249.6h.9v.2h-.9zM241.4 246h2.5v.1h-2.5zM241.4 246.1h2.5M241.5 249.5h.8v.1h-.8zM241.5 246.1h2.3v.2h-2.3zM241.5 246.2h2.3M241.5 249.3h.9v.2h-.9zM241.5 246.3h2.2v.2h-2.2zM241.5 246.4h2.2"/>
<path d="M241.6 249.1h.9v.2h-.9zM241.6 246.5h2.1v.1h-2.1zM241.6 246.5h2.1M241.6 249h1v.1h-1zM241.6 246.6h2v.2h-2zM241.7 246.8h1.8v.2h-1.8zM241.7 248.8h.9v.2h-.9zM241.7 247h1.7v.1h-1.7zM241.8 248.6h.9v.2h-.9zM241.8 248.5h1v.1h-1zM241.8 247.1h1.6v.2h-1.6zM241.8 248.3h1.1v.2h-1.1z"/>
<path d="M241.8 248.2h1.1v.1h-1.1zM241.8 248h1.2v.2h-1.2zM241.8 247.6h1.4v.2h-1.4zM241.8 247.5h1.4v.1h-1.4zM241.8 247.3h1.5v.2h-1.5zM241.8 247.8h1.3v.2h-1.3z"/>
<circle cx="182.7" cy="68.4" r=".63"/>
<circle cx="182.7" cy="77.2" r=".63"/>
<circle cx="191.5" cy="77.2" r=".63"/>
<circle cx="107.3" cy="99.4" r=".62"/>
<circle cx="130.6" cy="96.8" r=".64"/>
<circle cx="182.7" cy="82.3" r=".63"/>
<circle cx="211.2" cy="91.7" r=".63"/>
<circle cx="213.7" cy="97.8" r=".63"/>
<circle cx="216.3" cy="97.8" r=".63"/>
<circle cx="216.3" cy="91.7" r=".63"/>
<circle cx="125.4" cy="114.9" r=".64"/>
<circle cx="246.8" cy="113.3" r=".64"/>
<circle cx="246.8" cy="119" r=".63"/>
<circle cx="270" cy="113.3" r=".64"/>
<circle cx="284.5" cy="113.3" r=".63"/>
<circle cx="296.9" cy="113.3" r=".64"/>
<circle cx="124.9" cy="137.6" r=".63"/>
<circle cx="137.8" cy="139.7" r=".63"/>
<circle cx="208.6" cy="131.4" r=".64"/>
<circle cx="208.6" cy="139.7" r=".63"/>
<circle cx="208.6" cy="129.4" r=".63"/>
<circle cx="208.6" cy="137.6" r=".63"/>
<circle cx="208.6" cy="133.5" r=".63"/>
<circle cx="208.6" cy="135.6" r=".63"/>
<circle cx="246.8" cy="124.7" r=".63"/>
<circle cx="270" cy="124.7" r=".63"/>
<circle cx="284.5" cy="124.7" r=".63"/>
<circle cx="296.9" cy="124.7" r=".63"/>
<circle cx="119.2" cy="158.8" r=".63"/>
<circle cx="187.9" cy="153.6" r=".63"/>
<circle cx="208.6" cy="141.7" r=".64"/>
<circle cx="208.6" cy="145.9" r=".63"/>
<circle cx="208.6" cy="143.8" r=".63"/>
<circle cx="208.6" cy="148" r=".63"/>
<circle cx="129.5" cy="160.9" r=".63"/>
<circle cx="162.6" cy="162.4" r=".64"/>
<circle cx="167.2" cy="172.8" r=".63"/>
<circle cx="171.9" cy="162.4" r=".64"/>
</g>
<path d="M.4 2.8h419.5v291.3h-419.5zM224.6 231.1h190.1v57.9h-190.1z" fill="none" stroke="#000" stroke-width=".5"/>
<g fill="none" stroke="#000" stroke-width=".4">
<path d="M180.7 64.8h4.1M182.7 64.8v2.1M185.9 79.8h1M186.4 79.2v1.1M187.4 75.6h.5v3.1h-.5zM187.4 66.9h.5v3.1h-.5zM189 66.9h.5v3.1h-.5zM189.5 75.6v3.1M193.6 77.2h2.1M195.7 75.1l2 2.1-2 2zM209.1 71.5h4.1M211.1 75.6v2.1a1.02 1.02 0 0 1 1.2 1 1.02 1.02 0 0 1-1.1 1.1"/>
<path d="M211.1 79.8a1.02 1.02 0 0 1 1.2 1 1.02 1.02 0 0 1-1.1 1M211.1 71.5v2.1M113 98.4h2.1v2.1h-2.1zM124.4 98.4h2v2.1h-2zM128.5 92.7h4.2M130.6 92.7v2.1M164.7 93.7h3.1v.5h-3.1zM164.7 92.2h3.1v.5h-3.1zM166.2 87v2.1M166.2 85l2.1 2h-4.1zM187.4 80.8h.5v3.1h-.5zM189 80.8h.5v3.1h-.5z"/>
<path d="M190 96.8l1-1 1.1 1zM191 96.8v1.1M208.1 92.7h1M208.6 92.2v1M209.6 93.7h3.1v.5h-3.1zM209.6 95.8h3.1M211.1 81.8a1.02 1.02 0 0 1 1.1 1 1.02 1.02 0 0 1-1 1.1M211.1 83.9a1.02 1.02 0 0 1 1.1 1 1.02 1.02 0 0 1-1 1M211.1 86a1.02 1.02 0 0 1 1.1 1 1.02 1.02 0 0 1-1 1M211.1 88.1v2M213.7 99.4v1.1M214.8 93.7h3.1v.5h-3.1z"/>
<path d="M214.8 95.3h3.1v.5h-3.1zM224.6 95.3h3.1v.5h-3.1zM224.6 93.7h3.1v.5h-3.1zM93.4 114.9l1-1h6.2v2.1h-6.2zM106.3 102h2.1l-1.1 1zM107.3 101v1M112 100.4a1.02 1.02 0 0 1-1.1-1 1.02 1.02 0 0 1 1.1-1h.5v2.1h-.5M114.1 102.5l.7 1-1.8 1.1 2.1 1-2.1 1 2.1 1.1-2.1 1 1.8 1-.7 1.1M116.1 100.4a1.02 1.02 0 0 0 1-1 1.02 1.02 0 0 0-1-1h-.5v2.1h.5M123.3 100.4a1.02 1.02 0 0 1-1-1 1.02 1.02 0 0 1 1-1h.6v2.1h-.6M125.4 102.5l.8 1-1.8 1.1 2 1-2 1 2 1.1-2 1 1.8 1-.8 1.1M127.5 100.4a1.06 1.06 0 0 0 .9-1.3 1.06 1.06 0 0 0-1.4-.7v2.1h.5"/>
<path d="M132.7 107.1h4.1M134.7 107.1v2.1M135.2 110.8l1.1-.8 1 1.8 1-2.1 1 2.1 1.1-2.1 1 2.1 1.1-1.8 1 .8M153.8 100.5h49.6v49.5h-49.6zM212.7 100.5h2.1l-1.1 1zM228.7 117l1.1-.8 1 1.8 1-2 1.1 2 1-2 1 2 1.1-1.8 1 .8M242.7 108.2l1-.8 1.1 1.8 1-2.1 1 2.1 1.1-2.1 1 2.1 1-1.8 1 .8M245.3 116.5h3.1v.5h-3.1zM245.3 114.9h3.1v.5h-3.1zM249.9 119h1M250.9 118l1.1 1-1.1 1.1zM259.7 111.8h.6v3.1h-.6z"/>
<path d="M261.3 111.8h.5v3.1h-.5zM268.5 118h3.1v.5h-3.1zM268.5 119.5h3.1v.6h-3.1zM282.9 118h3.2v.5h-3.2zM282.9 119.5h3.2v.6h-3.2zM296.9 114.9l.8 1.1-1.8 1 2 1-2 1 2 1.1-2 1 1.8 1-.8 1.1M93.4 137.6l1-1h6.2v2.1h-6.2zM94.4 120.1h6.2v2h-6.2l-1-1zM94.4 122.6h6.2v2.1h-6.2l-1-1zM94.4 125.2h6.2v2.1h-6.2l-1-1zM94.4 127.8h6.2v2.1h-6.2l-1-1zM228.7 121.1l1.1 .8 1-1.8 1 2 1.1-2 1 2 1-2 1.1 1.8 1-.8"/>
<path d="M242.7 129.4l1-.8 1.1 1.8 1-2 1 2 1.1-2 1 2 1-1.8 1 .8M245.3 122.6h3.1v.6h-3.1zM245.3 121.1h3.1v.5h-3.1zM259.7 123.2h.6v3.1h-.6zM261.3 123.2h.5v3.1h-.5zM93.4 140.2l1-1h6.2v2.1h-6.2zM110.9 154.7h4.2M113 154.7v2.1M122.8 156.7a1.02 1.02 0 0 1-1-1 1.02 1.02 0 0 1 1-1h.5v2.1h-.5M123.9 154.7h2v2.1h-2zM124.9 142.8l-.7 1 1.7 1.1-2 1 2 1-2 1.1 2 1-1.7 1 .7 1.1M127 156.7a1.02 1.02 0 0 0 1-1 1.02 1.02 0 0 0-1-1h-.6v2.1h.6"/>
<path d="M135.8 156.7a1.02 1.02 0 0 1-1.1-1 1.02 1.02 0 0 1 1.1-1h.5v2.1h-.5M136.8 154.7h2v2.1h-2zM137.8 142.8l-.7 1 1.7 1.1-2 1 2 1-2 1.1 2 1-1.7 1 .7 1.1M139.9 156.7a1.02 1.02 0 0 0 1-1 1.02 1.02 0 0 0-1-1h-.6v2.1h.6M165.2 158.3v8.3M169.3 158.3v8.3M185.9 157.3h4.1l-2.1 2zM187.9 155.2v2.1M206.5 157.3h4.1l-2 2zM208.6 155.2v2.1M127.5 164.5h4.1l-2 2.1zM129.6 162.4v2.1"/>
<path d="M161.1 169.7h3.1v.5h-3.1zM161.1 168.1h3.1v.5h-3.1zM165.2 176.4h4.1l-2.1 2zM166.2 160.4h2.1v4.1h-2.1zM167.2 174.3v2.1M170.4 169.7h3.1v.5h-3.1zM170.4 168.1h3.1v.5h-3.1zM343.4 275.5h70.2v12.5h-70.2zM359.9 275.5v12.5"/>
</g>
<text font-size="5.8" x="345.5" y="283.6">SCH</text>
<g font-size="4.6">
<text x="262.8" y="250.3">STMicroelectronics</text>
<text x="293.3" y="261.7">ANTENNA BOARD</text>
<text x="286.1" y="270.4">CR95HF Demo board</text>
</g>
<g font-size="3.5">
<text x="24.3" y="4.9" transform="rotate(90 24.3 4.9)">1</text>
<text x="77.5" y="4.4" transform="rotate(90 77.5 4.4)">2</text>
<text x="130.8" y="4.4" transform="rotate(90 130.8 4.4)">3</text>
<text x="182.9" y="4.4" transform="rotate(90 182.9 4.4)">4</text>
<text x="234" y="4.4" transform="rotate(90 234 4.4)">5</text>
<text x="286.8" y="4.4" transform="rotate(90 286.8 4.4)">6</text>
<text x="333.2" y="4.4" transform="rotate(90 333.2 4.4)">7</text>
<text x="392.6" y="4.4" transform="rotate(90 392.6 4.4)">8</text>
<text x="2.1" y="28.7" transform="rotate(90 2.1 28.7)">A</text>
<text x="416.3" y="29.5">A</text>
<text x="2.1" y="79.3" transform="rotate(90 2.1 79.3)">B</text>
<text x="416.3" y="80.1">B</text>
<text x="2.1" y="125.3" transform="rotate(90 2.1 125.3)">C</text>
<text x="170.4" y="127">CR95HF</text>
<text x="416.3" y="126.1">C</text>
<text x="2.1" y="174.3" transform="rotate(90 2.1 174.3)">D</text>
<text x="416.3" y="175.1">D</text>
<text x="2.1" y="219.8" transform="rotate(90 2.1 219.8)">E</text>
<text x="416.3" y="220.6">E</text>
<text x="2.1" y="269.9" transform="rotate(90 2.1 269.9)">F</text>
<text x="416.3" y="270.7">F</text>
<text x="287.1" y="285.1">SCHEMATIC DRAWING</text>
<text x="406.9" y="282.6">2</text>
<text x="410" y="286.2">2</text>
<text x="26.3" y="293.4">1</text>
<text x="79.5" y="292.9">2</text>
<text x="132.7" y="292.9">3</text>
<text x="184.9" y="292.9">4</text>
<text x="236" y="292.9">5</text>
<text x="288.7" y="292.9">6</text>
<text x="335.1" y="292.9">7</text>
<text x="394.5" y="292.9">8</text>
</g>
<g font-size="2.3">
<text x="211.2" y="75.1">.</text>
<text x="153.9" y="110.2">.</text>
<text x="314" y="118">ANT 50x38</text>
<text x="314" y="121.1">2T - 478nH</text>
<text x="165.2" y="161.9">.</text>
<text x="320.7" y="250.3">REV0</text>
<text x="333.6" y="250.3">ORG-EDT</text>
<text x="321.2" y="254.4">REV</text>
<text x="336.7" y="254.4">MODIF</text>
<text x="353.2" y="254.4">DESS</text>
<text x="368.2" y="254.4">DATE</text>
<text x="384.2" y="254.4">CONTR</text>
<text x="401.3" y="254.4">DATE</text>
<text x="343.4" y="259.6">DESIGNER :</text>
<text x="350.6" y="262.7">DATE :</text>
<text x="343.4" y="269.9">CONTROLLER :</text>
<text x="355.8" y="273">DATE :</text>
<text x="398.2" y="278.2">IND</text>
<text x="405.4" y="278.2">PAGE</text>
</g>
<g font-size="1.7">
<text x="179.6" y="64.2">+3V3</text>
<text x="186.9" y="62.9">C29</text>
<text x="186.9" y="64.4">100nF</text>
<text x="186.9" y="66">25V</text>
<text x="208" y="70.9">+3V3</text>
<text x="187.4" y="72.2">C9</text>
<text x="187.4" y="73.7">1uF</text>
<text x="187.4" y="75.3">16V</text>
<text x="213.3" y="78.9">L2</text>
<text x="213.3" y="81.4">742792093</text>
<text x="186.9" y="85.6">C10</text>
<text x="186.9" y="87.1">10nF</text>
<text x="186.9" y="88.7">50V</text>
<text x="127.4" y="92.1">+3V3</text>
<text x="159.5" y="94.9">50V</text>
<text x="160.6" y="92.8">1nF</text>
<text x="161.1" y="90.8">C5</text>
<text x="202.4" y="95.9">4.7uF</text>
<text x="204.5" y="93.9">C11</text>
<text x="218.9" y="93.3">C12</text>
<text x="218.9" y="94.9">10nF</text>
<text x="228.8" y="93.3">C15</text>
<text x="228.8" y="94.9">100nF</text>
<text x="112" y="100">WZ2</text>
<text x="123.4" y="100">WZ1</text>
<text x="154.9" y="99">U2</text>
<text x="205" y="98">10V</text>
<text x="218.9" y="96.9">50V</text>
<text x="228.8" y="96.4">25V</text>
<text x="116.9" y="104.1" transform="rotate(-90 116.9 104.1)">1%</text>
<text x="128.2" y="104.1" transform="rotate(-90 128.2 104.1)">1%</text>
<text x="131.6" y="106.6">+3V3</text>
<text x="245.8" y="106.3">R1</text>
<text x="112.2" y="109.3" transform="rotate(-90 112.2 109.3)">R25</text>
<text x="116.9" y="110.8" transform="rotate(-90 116.9 110.8)">3.3K</text>
<text x="123.6" y="109.3" transform="rotate(-90 123.6 109.3)">R24</text>
<text x="128.2" y="110.8" transform="rotate(-90 128.2 110.8)">3.3K</text>
<text x="135.2" y="113.5">3.3K</text>
<text x="138.4" y="108.8">R4</text>
<text x="141.5" y="113.5">1%</text>
<text x="243.7" y="110.9">330R</text>
<text x="256.1" y="112.4">C2</text>
<text x="225.7" y="116.1">L1</text>
<text x="229.8" y="115.6">0R</text>
<text x="236.2" y="116.5" transform="rotate(-90 236.2 116.5)">.</text>
<text x="242.2" y="116.6">C1</text>
<text x="246.8" y="115.3" transform="rotate(180 246.8 115.3)">. .</text>
<text x="248.9" y="116.6">OPEN</text>
<text x="258.7" y="116.6">150pF</text>
<text x="259.2" y="119.2">50V</text>
<text x="272.1" y="117.6">C3</text>
<text x="272.1" y="119.7">220pF</text>
<text x="286.6" y="117.1">C17</text>
<text x="286.6" y="119.2">15pF</text>
<text x="299" y="118.2">R12</text>
<text x="225.7" y="120.2">L3</text>
<text x="229.8" y="123.8">0R</text>
<text x="236.3" y="121.7" transform="rotate(90 236.3 121.7)">.</text>
<text x="242.2" y="122.8">C4</text>
<text x="246.3" y="121.5" transform="rotate(180 246.3 121.5)">.</text>
<text x="248.9" y="122.8">OPEN</text>
<text x="258.7" y="122.3">150pF</text>
<text x="272.1" y="121.8">50V</text>
<text x="286.6" y="121.2">50V</text>
<text x="299" y="120.7">.</text>
<text x="299" y="120.2">OPEN</text>
<text x="245.8" y="127.4">R5</text>
<text x="256.1" y="126.9">C6</text>
<text x="243.7" y="132.6">330R</text>
<text x="123.1" y="149" transform="rotate(-90 123.1 149)">R26</text>
<text x="127.7" y="144.9" transform="rotate(-90 127.7 144.9)">1%</text>
<text x="136.5" y="149" transform="rotate(-90 136.5 149)">R27</text>
<text x="140.6" y="144.9" transform="rotate(-90 140.6 144.9)">1%</text>
<text x="109.8" y="154.1">+3V3</text>
<text x="127.7" y="151.1" transform="rotate(-90 127.7 151.1)">3.3K</text>
<text x="140.6" y="151.1" transform="rotate(-90 140.6 151.1)">3.3K</text>
<text x="122.9" y="156.4">WZ3</text>
<text x="135.8" y="156.4">WZ4</text>
<text x="166.2" y="157.9">X1</text>
<text x="158" y="167.2">C7</text>
<text x="173.5" y="162.6">27.12MHz</text>
<text x="174.5" y="167.2">C8</text>
<text x="155.4" y="169.3">10pF</text>
<text x="155.9" y="171.3">50V</text>
<text x="174.5" y="169.3">10pF</text>
<text x="174.5" y="171.3">50V</text>
</g>
<g font-size="1.5">
<text x="165.5" y="99.4" transform="rotate(-90 165.5 99.4)">9</text>
<text x="182" y="99.9" transform="rotate(-90 182 99.9)">13</text>
<text x="186.1" y="99.9" transform="rotate(-90 186.1 99.9)">32</text>
<text x="190.2" y="99.9" transform="rotate(-90 190.2 99.9)">31</text>
<text x="151.8" y="110.5">21</text>
<text x="155.9" y="111.1">ST_R1</text>
<text x="166.7" y="109.3" transform="rotate(-90 166.7 109.3)">ST_R0</text>
<text x="183.2" y="112.6" transform="rotate(-90 183.2 112.6)">VPS_MAIN</text>
<text x="187.3" y="110.6" transform="rotate(-90 187.3 110.6)">VPS_TX</text>
<text x="191.4" y="110.6" transform="rotate(-90 191.4 110.6)">GND_TX</text>
<text x="151.3" y="116.7">20</text>
<text x="151.8" y="114.6">19</text>
<text x="155.9" y="115.3">SSI_0</text>
<text x="155.9" y="117.3">SSI_1</text>
<text x="198" y="117.3">TX1</text>
<text x="198" y="115.3">RX1</text>
<text x="204" y="116.7">1</text>
<text x="204" y="114.6">5</text>
<text x="151.8" y="120.3">16</text>
<text x="151.8" y="122.3">17</text>
<text x="151.8" y="124.4">18</text>
<text x="155.9" y="125.6">SPI_CLK</text>
<text x="155.9" y="123.5">SPI_MOSI</text>
<text x="155.9" y="121.5">SPI_MISO</text>
<text x="197.3" y="123.5">RX2</text>
<text x="197.3" y="121.5">TX2</text>
<text x="204" y="120.8">2</text>
<text x="204" y="122.9">6</text>
<text x="151.8" y="126.5">15</text>
<text x="198.7" y="127.7">NC</text>
<text x="198.7" y="131.8">NC</text>
<text x="198.7" y="129.8">NC</text>
<text x="204" y="127">3</text>
<text x="204" y="129.1">4</text>
<text x="204" y="131.1">7</text>
<text x="151.8" y="136.8">14</text>
<text x="198.7" y="135.9">NC</text>
<text x="198.7" y="133.9">NC</text>
<text x="204" y="133.2">10</text>
<text x="204" y="135.3">11</text>
<text x="204" y="137.3">23</text>
<text x="151.8" y="138.9">12</text>
<text x="155.9" y="138">UART_TX</text>
<text x="155.9" y="140.1">UART_RX</text>
<text x="198.7" y="142.2">NC</text>
<text x="198.7" y="140.1">NC</text>
<text x="198.7" y="138">NC</text>
<text x="204" y="139.4">24</text>
<text x="204" y="141.5">25</text>
<text x="204" y="143.6">26</text>
<text x="166.7" y="148" transform="rotate(-90 166.7 148)">XIN</text>
<text x="168.7" y="148" transform="rotate(-90 168.7 148)">XOUT</text>
<text x="187.3" y="148" transform="rotate(-90 187.3 148)">GND_RX</text>
<text x="189.3" y="148" transform="rotate(-90 189.3 148)">GND</text>
<text x="198.7" y="148.3">NC</text>
<text x="198.7" y="146.3">NC</text>
<text x="198.7" y="144.2">NC</text>
<text x="204" y="145.6">27</text>
<text x="204" y="147.7">28</text>
<text x="165.5" y="152.7" transform="rotate(-90 165.5 152.7)">29</text>
<text x="170.1" y="152.7" transform="rotate(-90 170.1 152.7)">30</text>
<text x="186.1" y="151.6" transform="rotate(-90 186.1 151.6)">8</text>
<text x="190.7" y="153.2" transform="rotate(-90 190.7 153.2)">22</text>
</g>
<g font-size="1.4">
<text x="77.9" y="115.1">Interface_Pin</text>
<text x="83.6" y="121.3">SPI1_MISO</text>
<text x="83.6" y="123.9">SPI1_MOSI</text>
<text x="84.1" y="126.5">SPI1_CLK</text>
<text x="84.1" y="129.1">SPI1_NSS</text>
<text x="76.4" y="137.8">UART_RX_STM32</text>
<text x="76.4" y="140.4">UART_TX_STM32</text>
</g>
</svg>
